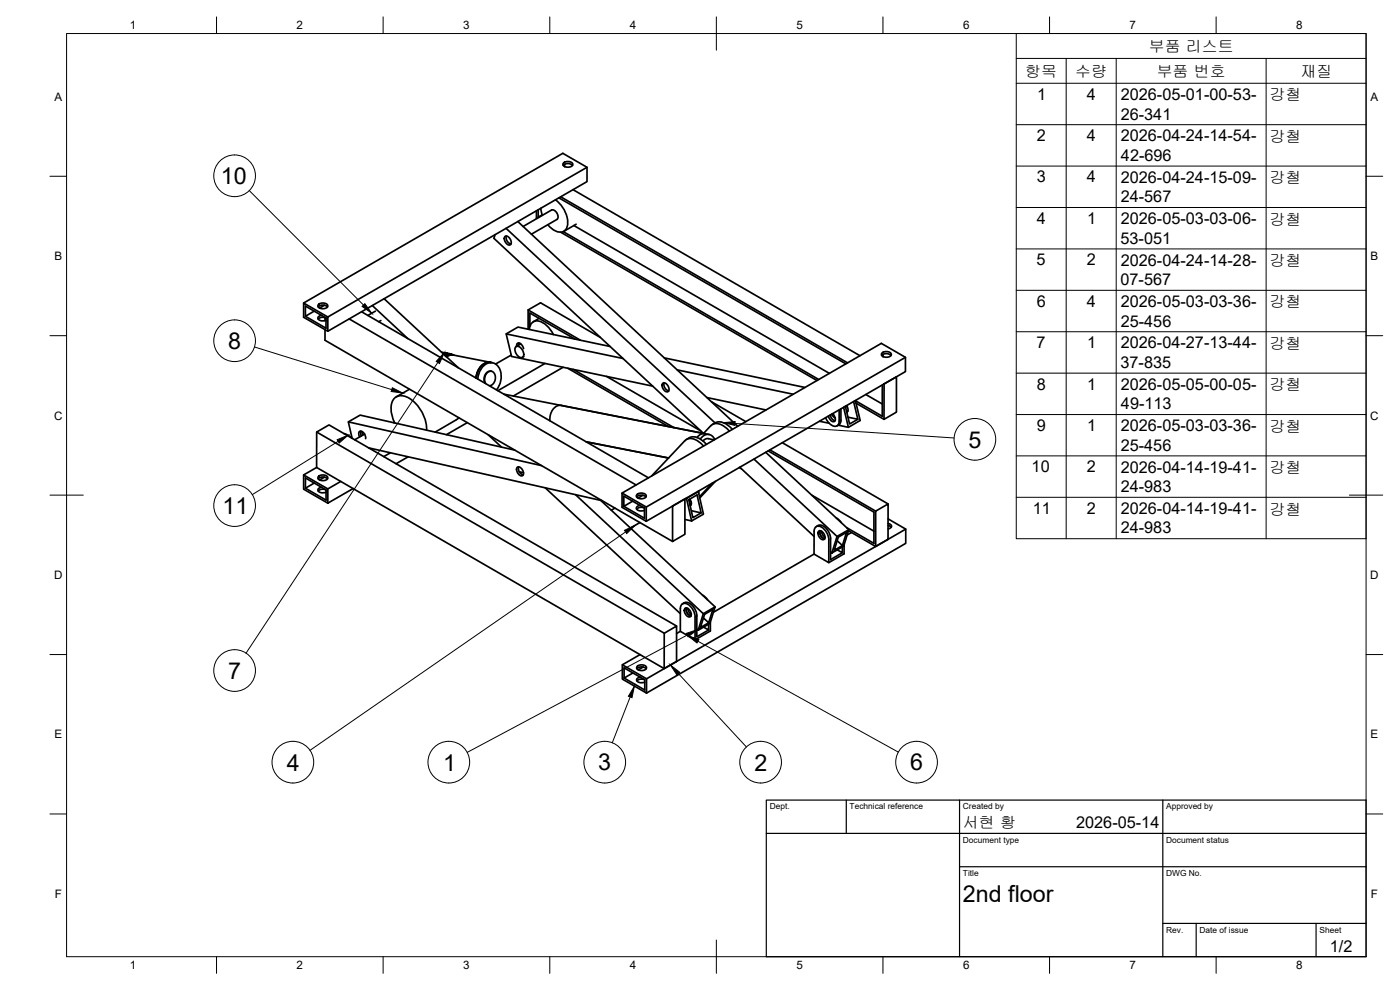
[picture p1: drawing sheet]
<svg xmlns="http://www.w3.org/2000/svg" width="420mm" height="297mm" viewBox="0 0 420 297" stroke-linecap="round" stroke-linejoin="round" font-family="sans-serif">
<!-- layer: Visible -->
<g fill="none" stroke="#000" stroke-width=".51">
<path d="M166.7 60a8.2 8.2 0 0 1 3.4 8.3 2.49 2.49 0 0 1-4 .7l-1.7-1.6M167.7 59.4l86.1 49.8M168.3 59l86.1 49.9M169 49.6a2.03 2.03 0 0 1 2.8 0M169.1 48.9a1.95 1.95 0 0 1 2.8 .3 1.67 1.67 0 0 1-2.8 .5zM169.4 49.3l.1 .7M172 56.9l86.1 49.8M176.2 50.2l-77.8 44.9v4.3l-7.3-4.2v-4.3l7.3 4.2M148.6 70.4l-.4 1.1 62.9 58.6 2.2-2.4a3.5 3.5 0 0 1 4.9 1l.7 .6M151.5 71a1.67 1.67 0 0 1 1.9 2.1l-.2 .3a1.67 1.67 0 0 1-1.8-2.2zM151.9 68.5l62.7 58.4M152 70.8a2.04 2.04 0 0 0 1.4 2.4"/>
<path d="M155.4 66.5l66 61.4M157 68l8.5-5a1.86 1.86 0 0 1 1.6 2.8l-7.6 4.5M161 63.2l.1 2.3M161.5 62.9v2.3l1.2-.7M161.5 65.2h.2M162.3 62.5l.5 2.1M168.3 69.7l76.9 44.5M169 69.5l76.7 44.4M172.2 67.7l76.7 44.3M172.9 67.3l-3.7 2.1M91.1 90.9l77.8-44.9 7.3 4.2v4.3l-77.8 44.9M94.3 93.4l-2.6 1.5v-3.1l6.2 3.6-.1 3.1-6.1-3.6"/>
<path d="M95.5 92.1a2.03 2.03 0 0 1 2.8 0M95.6 91.4a1.95 1.95 0 0 1 2.8 .2 1.67 1.67 0 0 1-2.8 .6zM96.5 94.6a.82 .82 0 0 0-1.1 .6 .82 .82 0 0 0 .8 1l1.7-.1M97.4 91.6l-1.5 .8M97.5 95.3v.9M97.5 98.9v3.2l104.3 60.4M97.9 95.4a2.09 2.09 0 0 0-2.4 .3M104.8 95.7l86.1 49.8M108.5 93.5l86.1 49.9M111.7 91.7l10.7 9.9M112.7 93.4l-2.3 1.2M114.3 96.2l-.6 .3"/>
<path d="M115.3 89.6l22.2 20.7M158.5 98.8v-5.8l3.7-2.1 18 10.3M158.5 93l15.7 9.1M158.9 98.9a2.43 2.43 0 0 1 1.3-2.4 2.43 2.43 0 0 1 2.7 .3l1.7 1.5 1.5 2.1M159 97.9v-4l13.6 7.8M161.8 95.5l-1.8 1M122.9 116.8l-4 2.3M132.5 105.7l1.6 .3M133.5 106.6l1.4-.4 1.4 .4M134.2 106h-1.3M134.3 106l-1.3 .1 1.3-.1M134.4 106l1 .2"/>
<path d="M134.4 106l-1.4 .1M135.2 106.2l-1.8 .3 .8-.3h1.3M135.5 106.4l-1.9 .3a3.1 3.1 0 0 1 2.4-.2M136 106.5h-.9l-1.2 .4M136.1 106.5h-.9l-1.3 .5 1.9-.5 11.4 2.2M143.4 113.7a4.7 4.7 0 0 1 4.1-4.9 4.1 4.1 0 0 1 2.8 5.4l-.5 1.5-.8 1.3M145.7 115.1a2.46 2.46 0 0 1 1.7-3.7 2.37 2.37 0 0 1 1.3 2.3 2.37 2.37 0 0 1-1.8 2M147.2 108.7l.6 .1M147.2 108.7a4.5 4.5 0 0 0-4.4 4.7M147.3 111.4a2.41 2.41 0 0 0-1.8 3.5M147.3 111.4h.2M147.3 108.7a4.5 4.5 0 0 0-4.4 4.7"/>
<path d="M151.2 118.3l61.6 12.1M151.9 100.2l35 7.4M153.4 106.5l-4.7 2.7M154.8 104.1a1.94 1.94 0 0 1 2.3 1.8 .95 .95 0 0 1-.3 1.3 .95 .95 0 0 1-1.3-.3l-.9-1.6zM155.1 103.9a.78 .78 0 0 1 .5-1 .78 .78 0 0 1 .9 .5l.6 1.2M155.7 102.9l-.1 .7M156 103l.1 .3M156.3 103.2l-1.4 .8M157.2 107l-.4 .2M163.6 109.1l-14.2 8.1M169 110.2l-14.9 8.6M170.4 110.5l30.2 17.5"/>
<path d="M172.1 110.9l30.1 17.4M182.1 113l28.2 16.3M183.1 104l-27.7-5.9-3.5 2.1 1.6 6.7 42.4 9M198.9 115a1.67 1.67 0 0 1 1.8 2.2l-.1 .2a1.67 1.67 0 0 1-1.9-2.1zM199.3 114.9a2.04 2.04 0 0 0 1.4 2.4M199.4 107.4l42.2 8.9M203.2 111l34.8 7.3M212.2 119.3l17.7 3.7M259.8 118.4l5 2.8M264.6 106.6a2.03 2.03 0 0 1 2.8 .1M264.7 106a1.95 1.95 0 0 1 2.8 .2 1.67 1.67 0 0 1-2.8 .5zM264.8 115.5v9.4l-8.1-4.7"/>
<path d="M265 106.3v.7M265 107h.1M265.3 115.2l3.7-2.1v10.6l-3.7 2.1zM271.7 107.2l-77.7 44.9v4.3l-7.3-4.2v-4.3l7.3 4.2M95 129.6l104.3 60.4M103.3 130.1l1.1 .5 1.2 .9M104.5 126.6l58 13.1M105.7 131.5l-1.2-4.9 3.6-2 46.4 10.5M107.9 131.1l-.2-1.1a.6 .6 0 0 1 .7-.6l1 .8 .3 1.4M108.3 129.3l-.1 .7 .3 .8M108.6 129.5l.2 1.1M109.4 130.2l-3 1.8"/>
<path d="M110.6 134.4l70.1 15.8M117.2 135.9l-2 1.1M118.4 126.8l-.2 .1M118.4 126.9a7.6 7.6 0 0 1-.4-6.9 3.4 3.4 0 0 1 5-.4 11.6 11.6 0 0 1 5 9.4M122.5 137.1l-3.6 2M137.7 125.3l-7.1 4.4M140.2 126.8l-6.2 3.6M146.5 130.5l4 3.6M168.5 121.6a3.8 3.8 0 0 0-3.5 4.6M176 132.6l24.6 4.8M205.5 132.2l-9.9 10.6M205.5 132.2a3.5 3.5 0 0 1 5 .9l.6 .7"/>
<path d="M206 131.9a3.8 3.8 0 0 1 5.3 .7l.7 .7M210.2 131.7a2.31 2.31 0 0 1 2.2-1.4 2.31 2.31 0 0 1 2.1 1.6M211.6 130.1l-1.3 .2-1.1 .9M213.5 120.5l10.3 6M213.8 127.4a3.8 3.8 0 0 1 5.3 .8l.7 .6M214.3 132l-2-.4-.7 .2-.6 .5M226.3 137.7l24.9 23.3M229.8 135.7l24.9 23.2M230.5 135.3l31.8 18.4v9.3l-8.2-4.7M231.1 135l31.7 18.4M234.8 132.8l31.7 18.4M246 126.4l2.8 .6"/>
<path d="M249.2 124.5a2.06 2.06 0 0 0 1.4 1.7M249.6 124.3l.5 .7 .6 .4M249.9 124.1l.7 1a.85 .85 0 0 1-.2 1.4 .85 .85 0 0 1-1.3-.6l-.5-1.1M251.6 127.6l3 .6M251.8 123l.1 3.3a1.42 1.42 0 0 1-.9 1.6 1.42 1.42 0 0 1-1.7-.5l-.9-.9-.6-1.2M252.4 122.7l-.1 3.8a1.62 1.62 0 0 1-1.1 1.3M253.7 121.9l1.3 5.3 2.5-1.4M253.9 121.8l.4 .4M254.1 121.7l.4 1.2-.3 .8M254.1 123.3l.3 .1M256.2 120.5l1.3 5.3-3-.6M256.7 120.2l1.4 6-3.5 2-1.4-6"/>
<path d="M256.9 121l8.4 4.8M91.1 142.5l7.3 4.2v4.3l-7.3-4.2zM91.7 143.4l6.2 3.6v3.1l-6.2-3.6zM94.3 144.9l-2.6 1.6M95 140.3v-10.7l3.7-2.1 104.4 60.3M95 140.3l-3.9 2.2M95 140.3l104.3 60.3M95.5 143.7a2.03 2.03 0 0 1 2.8 0M95.6 143a1.95 1.95 0 0 1 2.8 .2 1.67 1.67 0 0 1-2.8 .5zM96.5 146.2a.82 .82 0 0 0-1.1 .6 .82 .82 0 0 0 .8 1l1.7-.1M97.4 143.2l-1.5 .8M97.9 147a2.09 2.09 0 0 0-2.4 .3"/>
<path d="M102.3 144.4l-3.9 2.3M106 146.6l-7.6 4.4M155.2 140.2a1.67 1.67 0 0 1 1.9 2.2l-.2 .2a1.67 1.67 0 0 1-1.8-2.1zM155.6 140.1a2.04 2.04 0 0 0 1.4 2.4M155.8 141.5l1.3 .3M163.6 146.4l40.6 37.7M172.7 148.4l38.4 35.7M180.3 150.1l34.3 32M184.6 152.4l-1.1 .7M186.7 147.9l77.8-44.9 7.2 4.2v4.3l-77.7 44.9M187.2 151.9l6.2 3.6v-3.1M189.9 150.4l-2.7 1.5v-3l6.2 3.5"/>
<path d="M191.1 149.1a2.03 2.03 0 0 1 2.8 0M191.1 148.4a1.95 1.95 0 0 1 2.8 .3 1.67 1.67 0 0 1-2.8 .5zM192 156.8l-2.8 1.6M192.1 151.6a.82 .82 0 0 0-1.1 .6 .82 .82 0 0 0 .8 1l1.6-.1M193 148.6l-1.5 .9M193.4 152.4a2.09 2.09 0 0 0-2.3 .4M201.8 151.8l3.7-2.1v10.6l-3.7 2.2zM205.5 155.9l2.1 .4M205.9 149.5h.1M206 149.5l3.6-2 1.5 6.8-3.5 2zM206.8 149.9l.7 .8M207 151l.5 .1"/>
<path d="M207 149.8l.5 1.2-.4 .7M207.1 151.4l.3 .1M207.5 153.2l2.9 .7-1.2-5.4-2.5 1.4 1.2 5.4 2.5-1.4M209.4 147.5h.2M209.7 147.3v.8M213.8 144.9l-3.9 4.2M214.7 144.4l-4.7 5M221.9 140.3l.6 .3M222 140.2l22.3 20.7M243.6 148.6l18.7 10.8M244.6 158.3a1.89 1.89 0 0 1 2.9 .7l.8 1.1 .4 1.3v7.4l-4.4-2.5v-6.9zM245 158a2.23 2.23 0 0 1 3.3 1l.9 2.1 .1 6.8 3.5-2.1"/>
<path d="M245.7 159.4a1.67 1.67 0 0 1 1.8 2.2l-.1 .2a1.67 1.67 0 0 1-1.9-2.2zM246.1 159.2a2.04 2.04 0 0 0 1.4 2.5M246.5 159.4l.2 .8 .9 1M251 155.4l1.5 1.4M254.7 159.2l8.1 4.8M255.5 159.8l-1.2 .7M262.8 153.4l3.7-2.2v10.6l-3.7 2.2zM266.5 157.7l1 .5M266.5 157.1a.84 .84 0 0 1 1.1 .8 .84 .84 0 0 1-1.1 .8M266.5 155.7l5.3 3.1v4.2l-77.8 44.9M271.8 158.8l-77.8 44.9M210.9 178.6l1.4 1.3"/>
<path d="M244.3 166.3l-30.2 17.4M249.3 165.6l.4 .3M251.2 161l3.5-2.1-1.5 5-3.5 2zM251.2 162.2l1.6 1.5 1.3-4-2.5 1.4-1.3 4 2.5-1.4M252.8 164.1v1.7l-1.5-.8M253.3 163.5v2.7l-4.6 2.6M186.8 199.5l7.2 4.2v4.2l-7.2-4.1zM191.2 200a1.95 1.95 0 0 1 2.8 .2 1.67 1.67 0 0 1-2.8 .5zM192.1 196.4l-5.3 3.1M199.3 190l3.8-2.2v10.7l-3.8 2.1zM204.2 182.6v6.8l4.4 2.6v-6.8M204.2 189.4l-1.1 .7"/>
<path d="M204.2 182.6a1.46 1.46 0 0 1 1-1.6 1.46 1.46 0 0 1 1.7 .7l1.2 1.6 .5 1.8M204.8 181.2a2.23 2.23 0 0 1 3.4 .9l.8 1.6 .1 1.1M205.6 182.6a1.67 1.67 0 0 1 1.8 2.1l-.1 .3a1.67 1.67 0 0 1-1.9-2.2zM206 182.4a2.04 2.04 0 0 0 1.4 2.4M206.4 182.5l.2 .9 .9 1M209.1 188.7l.4 .4M209.1 184.8v6.3l3.6-2.1M211.1 184.1l3.5-2-1.5 5-3.6 2zM211.1 185.4l1.6 1.5 1.2-4-2.4 1.4-1.3 4 2.5-1.4M212.7 187.3v1.7l-1.5-.8M213.2 186.6v2.7l-4.6 2.7M187.3 200.4l6.2 3.6v3l-6.2-3.6z"/>
<path d="M189.9 201.9l-2.6 1.5M191.1 200.6a2.03 2.03 0 0 1 2.8 .1M192.2 203.2a.82 .82 0 0 0-1.1 .6 .82 .82 0 0 0 .7 1l1.7-.1M193 200.1l-1.4 .9M193.5 204a2.09 2.09 0 0 0-2.4 .3"/>
</g>
<!-- layer: BORDER -->
<g fill="none" stroke="#000" stroke-width=".3">
<path d="M20 10.1h390v276.9h-390zM65 5.1v5M115 5.1v5M165 5.1v5M215 5.1v10M265 5.1v5M315 5.1v5M365 5.1v5M15 52.9h5M410 52.9h5M15 100.7h5M410 100.7h5"/>
<path d="M15 148.6h10M405 148.6h10M15 196.4h5M410 196.4h5M15 244.2h5M410 244.2h5M65 287v5M115 287v5M165 287v5M215 282.1v9.9M265 287v5M315 287v5"/>
<path d="M365 287v5"/>
</g>
<!-- layer: TITLEBLOCK -->
<path d="M230 240.1h180v46.9h-180zM230 250h180M254 240.1v9.9M288 240.1v46.9M349 240.1v46.9M288 260.1h122M349 277.1h61M359 277.1v9.9M395 277.1v9.9" fill="none" stroke="#000" stroke-width=".36"/>
<!-- layer: Parts Lists -->
<g fill="none" stroke="#000" stroke-width=".3">
<path d="M305 10.1h105v151.5h-105zM305 17.5h105M320 17.5v144.1M335 17.5v144.1M380 17.5v144.1M305 25h105M305 37.4h105M305 49.8h105M305 62.3h105M305 74.7h105M305 87.1h105M305 99.5h105"/>
<path d="M305 112h105M305 124.4h105M305 136.8h105M305 149.2h105"/>
</g>
<!-- layer: Balloons -->
<g fill="none" stroke="#000" stroke-width=".3">
<circle cx="70.4" cy="52.7" r="6.3"/>
<circle cx="70.4" cy="102.2" r="6.3"/>
<circle cx="292.6" cy="131.8" r="6.3"/>
<circle cx="70.4" cy="151.7" r="6.3"/>
<circle cx="70.4" cy="201.2" r="6.3"/>
<circle cx="87.9" cy="228.7" r="6.3"/>
<circle cx="134.7" cy="228.7" r="6.3"/>
<circle cx="181.5" cy="228.7" r="6.3"/>
<circle cx="228.3" cy="228.7" r="6.3"/>
<circle cx="275.1" cy="228.7" r="6.3"/>
</g>
<!-- layer: 0 -->
<path d="M109.5 91.1l2.1 2.9-2.9-2.1zM117.8 116.3l3.1 1.6-3.5-.4zM133.3 105.8l-1.4 3.3-1-.7zM101.2 131.9l3.3-1.3-2.7 2.3zM217.1 126.8l3.5-.3-.1 1.1zM187.4 159.1l3.2-1.5-2.5 2.5zM206 190l3.3-1.1-2.8 2.2zM206.4 190.7l3.3 1.2-.5 1zM190.4 205.9l-.7 3.4-1.1-.4zM201.2 199.5l2.8 2.2-.9 .8z" fill="#000" stroke="#000" stroke-width=".3"/>
<path d="M74.8 57.2l34.3 34.3M76.4 104.1l41.2 12.8M131.4 108.7l-57.6 87.3M101.5 132.4l-25.8 16M220.6 127l65.7 4.4M187.7 159.6l-94.7 65.5M206.2 190.5l-66 35.2M209.4 192.4l60.2 33.3M189.1 209.1l-5.4 13.8M203.6 202.1l20.4 22" fill="none" stroke="#000" stroke-width=".3"/>
<g font-size="7">
<text x="66.3" y="55.2">10</text>
<text x="68.5" y="104.7">8</text>
<text x="290.6" y="134.3">5</text>
<text x="66.8" y="154.2">11</text>
<text x="68.4" y="203.7">7</text>
<text x="86.1" y="231.2">4</text>
<text x="133" y="231.2">1</text>
<text x="179.5" y="231.2">3</text>
<text x="226.4" y="231.2">2</text>
<text x="273.2" y="231.2">6</text>
<text x="289" y="270.6">2nd floor</text>
</g>
<g font-size="4.9">
<text x="311.3" y="29.9">1</text>
<text x="326.2" y="29.9">4</text>
<text x="336.3" y="30">2026-05-01-00-53-</text>
<text x="336.3" y="35.9">26-341</text>
<text x="311.2" y="42.3">2</text>
<text x="326.2" y="42.3">4</text>
<text x="336.3" y="42.4">2026-04-24-14-54-</text>
<text x="336.4" y="48.3">42-696</text>
<text x="311.1" y="54.7">3</text>
<text x="326.2" y="54.7">4</text>
<text x="336.3" y="54.8">2026-04-24-15-09-</text>
<text x="336.3" y="60.7">24-567</text>
<text x="311.2" y="67.2">4</text>
<text x="326.3" y="67.2">1</text>
<text x="336.3" y="67.3">2026-05-03-03-06-</text>
<text x="336.3" y="73.1">53-051</text>
<text x="311.1" y="79.6">5</text>
<text x="326.2" y="79.6">2</text>
<text x="336.3" y="79.7">2026-04-24-14-28-</text>
<text x="336.3" y="85.5">07-567</text>
<text x="311.1" y="92">6</text>
<text x="326.2" y="92">4</text>
<text x="336.3" y="92.1">2026-05-03-03-36-</text>
<text x="336.3" y="98">25-456</text>
<text x="311.1" y="104.4">7</text>
<text x="326.3" y="104.4">1</text>
<text x="336.3" y="104.5">2026-04-27-13-44-</text>
<text x="336.3" y="110.4">37-835</text>
<text x="311.1" y="116.9">8</text>
<text x="326.3" y="116.9">1</text>
<text x="336.3" y="117">2026-05-05-00-05-</text>
<text x="336.4" y="122.8">49-113</text>
<text x="311.1" y="129.3">9</text>
<text x="326.3" y="129.3">1</text>
<text x="336.3" y="129.4">2026-05-03-03-36-</text>
<text x="336.3" y="135.2">25-456</text>
<text x="309.6" y="141.7">10</text>
<text x="326.2" y="141.7">2</text>
<text x="336.3" y="141.8">2026-04-14-19-41-</text>
<text x="336.3" y="147.6">24-983</text>
<text x="309.9" y="154.1">11</text>
<text x="326.2" y="154.1">2</text>
<text x="336.3" y="154.2">2026-04-14-19-41-</text>
<text x="336.3" y="160.1">24-983</text>
<text x="323" y="248.5">2026-05-14</text>
<text x="399.1" y="285.7">1/2</text>
</g>
<g font-size="4.8">
<text x="344.8" y="15.5">부품 리스트</text>
<text x="307.7" y="23">항목</text>
<text x="322.7" y="23">수량</text>
<text x="347.1" y="23">부품 번호</text>
<text x="390.3" y="23">재질</text>
<text x="381" y="30.1">강철</text>
<text x="381" y="42.6">강철</text>
<text x="381" y="55">강철</text>
<text x="381" y="67.4">강철</text>
<text x="381" y="79.8">강철</text>
<text x="381" y="92.3">강철</text>
<text x="381" y="104.7">강철</text>
<text x="381" y="117.1">강철</text>
<text x="381" y="129.5">강철</text>
<text x="381" y="142">강철</text>
<text x="381" y="154.4">강철</text>
<text x="289" y="248.5">서현 황</text>
</g>
<g font-size="3.5">
<text x="39" y="8.8">1</text>
<text x="89" y="8.8">2</text>
<text x="139" y="8.8">3</text>
<text x="189" y="8.8">4</text>
<text x="239" y="8.8">5</text>
<text x="289" y="8.8">6</text>
<text x="339" y="8.8">7</text>
<text x="389" y="8.8">8</text>
<text x="16.3" y="30.2">A</text>
<text x="411.3" y="30.2">A</text>
<text x="16.3" y="78">B</text>
<text x="411.3" y="78">B</text>
<text x="16.2" y="125.9">C</text>
<text x="411.2" y="125.9">C</text>
<text x="16.2" y="173.7">D</text>
<text x="411.2" y="173.7">D</text>
<text x="16.3" y="221.6">E</text>
<text x="411.3" y="221.6">E</text>
<text x="16.4" y="269.4">F</text>
<text x="411.4" y="269.4">F</text>
<text x="39" y="290.8">1</text>
<text x="89" y="290.8">2</text>
<text x="139" y="290.8">3</text>
<text x="189" y="290.8">4</text>
<text x="239" y="290.8">5</text>
<text x="289" y="290.8">6</text>
<text x="339" y="290.8">7</text>
<text x="389" y="290.8">8</text>
</g>
<g font-size="2.5">
<text x="231" y="242.9">Dept.</text>
<text x="255" y="242.9">Technical reference</text>
<text x="289" y="242.9">Created by</text>
<text x="350" y="242.9">Approved by</text>
<text x="289" y="252.8">Document type</text>
<text x="350" y="252.8">Document status</text>
<text x="289" y="262.9">Title</text>
<text x="350" y="262.9">DWG No.</text>
<text x="350" y="279.9">Rev.</text>
<text x="360" y="279.9">Date of issue</text>
<text x="396" y="279.9">Sheet</text>
</g>
</svg>
